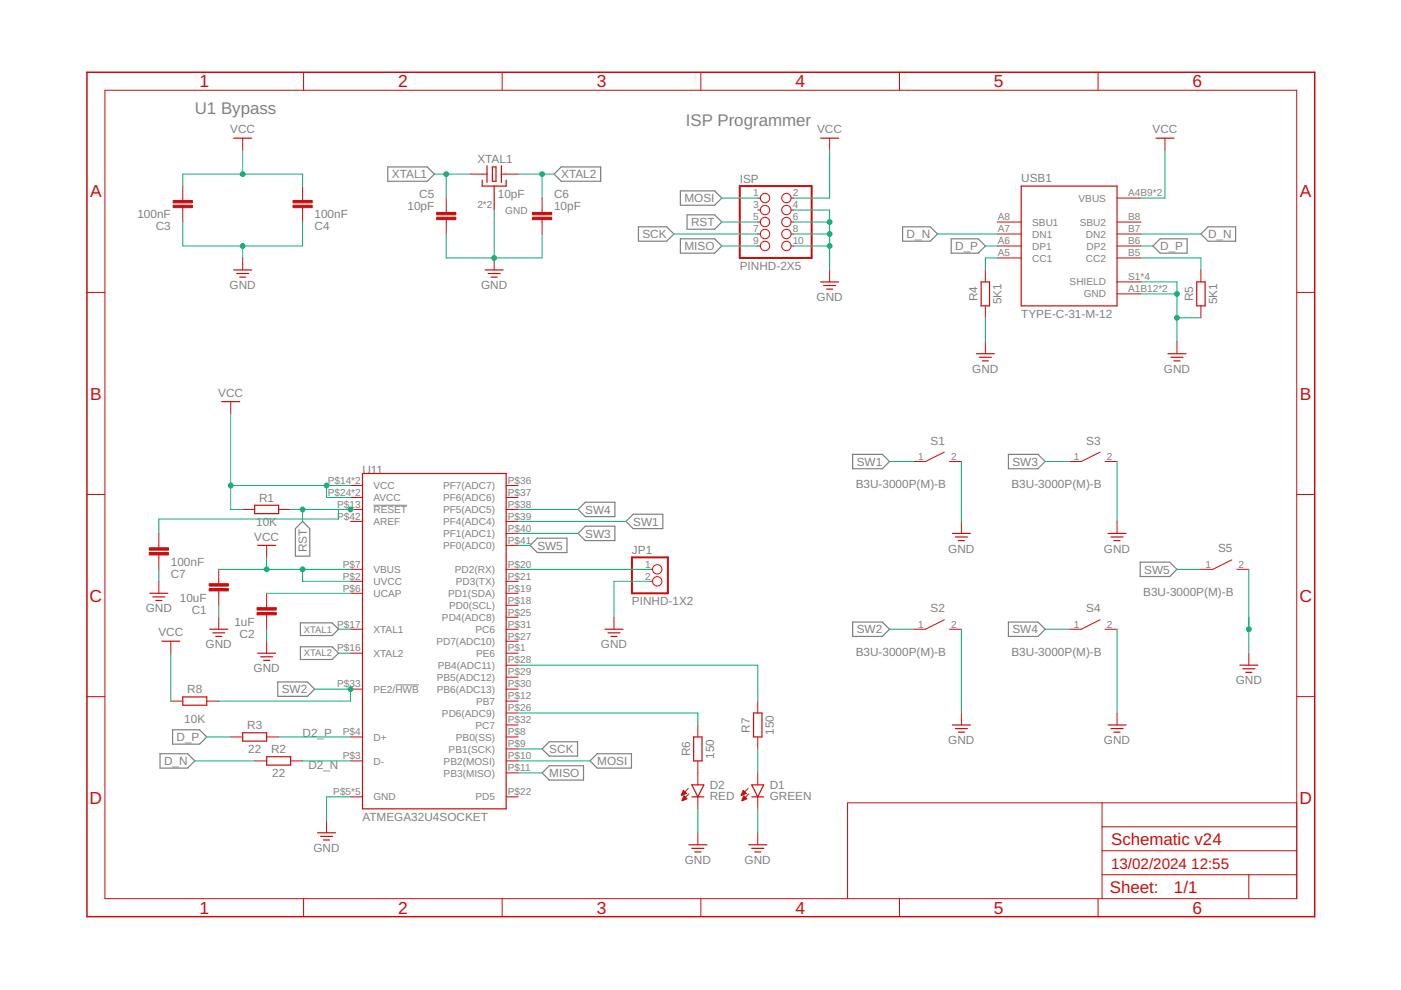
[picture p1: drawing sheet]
<svg xmlns="http://www.w3.org/2000/svg" width="297mm" height="210mm" viewBox="0 0 297 210" stroke-linecap="round" stroke-linejoin="round" font-family="sans-serif">
<path d="M79.2 107.1h7.1M83.8 145.2h5" fill="none" stroke="#808080" stroke-width=".21"/>
<g fill="none" stroke="#808080" stroke-width=".25">
<path d="M82.2 35.4h8.4l1.5 1.5-1.5 1.5h-8.4zM117.5 36.9l1.5-1.5h8.4v3h-8.4zM135.4 48.1h6l1.5 1.5-1.5 1.5h-6zM144.3 50.6h7.2l1.5 1.6-1.5 1.5h-7.2zM144.3 40.5h7.2l1.5 1.5-1.5 1.5h-7.2zM145.7 45.6h5.8l1.5 1.5-1.5 1.5h-5.8zM191.4 48.1h5.8l1.6 1.5-1.6 1.5h-5.8zM201.7 50.6h5.7l1.5 1.6-1.5 1.5h-5.7zM244.5 52.2l1.5-1.6h5.7v3.1h-5.7zM254.6 49.6l1.5-1.5h5.9v3h-5.9zM180.8 96.3h6.3l1.5 1.6-1.5 1.5h-6.3zM213.8 96.3h6.3l1.5 1.6-1.5 1.5h-6.3z"/>
<path d="M64.2 110.6l1.5 1.5v5.8h-3.1v-5.8zM112.4 115.6l1.5-1.5h6.3v3.1h-6.3zM122.6 108l1.5-1.5h6.3v3h-6.3zM122.6 113.1l1.5-1.5h6.3v3h-6.3zM132.7 110.6l1.5-1.6h6.3v3.1h-6.3zM241.7 119.2h6.3l1.5 1.5-1.5 1.5h-6.3zM63.7 132.1h6.7l1.4 1.3-1.4 1.3h-6.7zM63.7 137.1h6.7l1.4 1.4-1.4 1.3h-6.7zM180.8 131.9h6.3l1.5 1.5-1.5 1.5h-6.3zM213.8 131.9h6.3l1.5 1.5-1.5 1.5h-6.3zM33.9 159.8h5.9l1.5 1.5-1.5 1.6h-5.9zM36.6 154.7h5.7l1.5 1.6-1.5 1.5h-5.7z"/>
<path d="M58.9 144.6h6.3l1.5 1.5-1.5 1.5h-6.3zM114.9 158.8l1.6-1.5h5.9v3h-5.9zM114.9 163.9l1.6-1.6h7.2v3.1h-7.2zM125.1 161.3l1.5-1.5h7.3v3.1h-7.3z"/>
</g>
<g fill="none" stroke="#c90d0c" stroke-width=".25">
<path d="M49.6 29.3h3.8M102.2 38.2v1.3h5.1v-1.3M103.3 35.1v3.6M104.4 35.4h.8v3h-.8zM104.8 39.5v5M106.3 35.1v3.6M174 29.3h3.8M216.5 39.5h20.3v25.4h-20.3zM245.1 29.3h3.8M49.6 57.2h3.8M50.2 58h2.5M50.8 58.8h1.3"/>
<path d="M102.9 57.2h3.8M103.5 58h2.5M104.1 58.8h1.3M174 59.8h3.8M208 59.8h1.8v5.1h-1.8zM253.7 59.8h1.8v5.1h-1.8zM174.6 60.5h2.6M175.3 61.3h1.2M207 75h3.8M207.6 75.8h2.6M208.3 76.5h1.2M247.6 75h3.8"/>
<path d="M248.3 75.8h2.5M248.9 76.5h1.3M47 85.2h3.8M54 107.1h5.1v1.8h-5.1zM54.6 115.6h3.8M76.9 100.4h30.4v71.1h-30.4zM201.9 113.1h3.8M202.6 113.9h2.5M203.2 114.6h1.3M234.9 113.1h3.8M235.6 113.9h2.5M236.2 114.6h1.3"/>
<path d="M31.8 125.8h3.8M32.4 126.6h2.5M33 127.3h1.3M34.3 136h3.8M44.5 133.4h3.8M45.1 134.2h2.5M45.7 134.9h1.3M54.6 138.5h3.8M55.3 139.3h2.5M128.3 133.4h3.8M128.9 134.2h2.5M129.5 134.9h1.3"/>
<path d="M38.8 147.8h5v1.7h-5zM51.5 155.4h5v1.7h-5zM55.9 140h1.3M147.1 156.3h1.7v5h-1.7zM159.8 151.2h1.7v5.1h-1.7zM201.9 153.7h3.8M202.6 154.5h2.5M203.2 155.2h1.3M234.9 153.7h3.8M235.6 154.5h2.5M236.2 155.2h1.3M262.9 141h3.8"/>
<path d="M263.5 141.8h2.5M264.1 142.6h1.3M56.5 160.4h5.1v1.8h-5.1zM67.3 176.6h3.8M68 177.3h2.5M68.6 178.1h1.3M146 179.1h3.9M146.7 169h2.5M146.7 166.4h2.5l-1.2 2.6zM146.7 179.9h2.5M158.7 179.1h3.9M159.4 166.4h2.5l-1.2 2.6z"/>
<path d="M159.4 169h2.5M159.4 179.9h2.5M147.3 180.6h1.3M160 180.6h1.3"/>
</g>
<g fill="none" stroke="#c90d0c" stroke-width=".21">
<path d="M22.2 19.1h252.7v171.4h-252.7zM64.4 15.3v3.8M106.5 15.3v3.8M148.6 15.3v3.8M190.7 15.3v3.8M232.8 15.3v3.8M38.8 39.5v3M51.5 29.3v2.5M64.2 39.5v3M99.7 36.9h3.6M106.3 36.9h3.6M175.9 29.3v2.5"/>
<path d="M247 29.3v2.5M38.8 44v3.1M51.5 54.7v2.5M64.2 44v3.1M94.6 42v3M94.6 46.6v3M104.8 54.7v2.5M114.9 42v3M114.9 46.6v3M160.7 52.2h.5M160.7 47.1h.5M160.7 49.6h.5"/>
<path d="M160.7 42h.5M160.7 44.5h.5M167.7 52.2h.6M167.7 47.1h.6M167.7 49.6h.6M167.7 42h.6M167.7 44.5h.6M175.9 57.2v2.6M208.9 57.2v2.6M211.5 52.2h5M211.5 54.7h5M211.5 47.1h5"/>
<path d="M211.5 49.6h5M236.8 52.2h5.1M236.8 54.7h5.1M236.8 47.1h5.1M236.8 49.6h5.1M236.8 59.8h5.1M236.8 42h5.1M254.6 57.2v2.6M18.4 62h3.8M208.9 64.9v2.5M208.9 72.5v2.5M236.8 62.3h5.1"/>
<path d="M249.5 72.5v2.5M254.6 64.9v2.5M274.9 62h3.8M48.9 85.2v2.5M200.2 95.9l-4 2h-2.5M201.3 97.9h2.5M226.7 97.9h2.5M233.2 95.9l-4 2M234.3 97.9h2.5M18.4 104.8h3.8M33.7 113.1v3M33.7 117.7v3"/>
<path d="M51.5 108h2.5M56.5 115.6v2.6M59.1 108h2.5M74.3 108h2.6M74.3 110.6h2.6M74.3 105.5h2.6M74.3 102.9h2.6M107.3 108h2.6M107.3 110.6h2.6M107.3 105.5h2.6M107.3 115.6h2.6M107.3 113.1h2.6"/>
<path d="M107.3 102.9h2.6M203.8 110.6v2.5M236.8 110.6v2.5M261.2 118.7l-4 2h-2.6M274.9 104.8h3.8M33.7 123.3v2.5M36.2 136v2.5M46.4 120.7v3.1M46.4 125.3v3M46.4 130.9v2.5M56.5 125.8v3M56.5 130.4v3"/>
<path d="M56.5 136v2.5M74.3 133.4h2.6M74.3 125.8h2.6M74.3 120.7h2.6M74.3 123.3h2.6M74.3 138.5h2.6M107.3 133.4h2.6M107.3 128.3h2.6M107.3 125.8h2.6M107.3 120.7h2.6M107.3 123.3h2.6M107.3 130.9h2.6"/>
<path d="M107.3 136h2.6M107.3 138.5h2.6M130.2 130.9v2.5M137.8 120.7h.6M137.8 123.3h.6M200.2 131.4l-4 2h-2.5M201.3 133.4h2.5M226.7 133.4h2.5M233.2 131.4l-4 2M234.3 133.4h2.5M262.2 120.7h2.6M264.8 138.5v2.5"/>
<path d="M18.4 147.7h3.8M36.2 148.7h2.6M43.8 148.7h2.6M48.9 156.3h2.6M56.5 156.3h2.6M74.3 156.3h2.6M74.3 146.1h2.6M107.3 156.3h2.6M107.3 158.8h2.6M107.3 141h2.6M107.3 143.6h2.6M107.3 146.1h2.6"/>
<path d="M107.3 148.7h2.6M107.3 153.7h2.6M107.3 151.2h2.6M148 153.7v2.6M160.7 148.7v2.5M160.7 156.3v2.5M203.8 151.2v2.5M236.8 151.2v2.5M274.9 147.7h3.8M54 161.3h2.5M61.6 161.3h2.6M69.2 174v2.6"/>
<path d="M74.3 161.3h2.6M74.3 169h2.6M107.3 161.3h2.6M107.3 169h2.6M107.3 163.9h2.6M145.9 167.2l-1.4 1.4M146 168.3l-1.3 1.4M148 161.3v5.1M148 169v2.5M148 176.6v2.5M158.6 167.2l-1.4 1.4M158.7 168.3l-1.3 1.4"/>
<path d="M160.7 163.9v2.5M160.7 169v2.5M160.7 176.6v2.5M233.7 170.2v20.3M233.7 175.3h41.2M274.9 170.2h-95.2v20.3M64.4 190.5v3.9M106.5 190.5v3.9M148.6 190.5v3.9M190.7 190.5v3.9M232.8 190.5v3.9M233.7 185.5h41.2"/>
<path d="M233.7 180.4h41.2M264.8 185.5v5"/>
<circle cx="162.2" cy="42" r=".99"/>
<circle cx="162.2" cy="49.6" r=".99"/>
<circle cx="162.2" cy="52.2" r=".99"/>
<circle cx="162.2" cy="44.5" r=".99"/>
<circle cx="162.2" cy="47.1" r=".99"/>
<circle cx="166.7" cy="42" r=".99"/>
<circle cx="166.7" cy="49.6" r=".99"/>
<circle cx="166.7" cy="44.5" r=".99"/>
<circle cx="166.7" cy="47.1" r=".99"/>
<circle cx="166.7" cy="52.2" r=".99"/>
<circle cx="139.3" cy="123.3" r=".99"/>
<circle cx="139.3" cy="120.7" r=".99"/>
</g>
<g fill="#c90d0c" stroke="#c90d0c" stroke-width=".21">
<path d="M54.5 128.8h4.1v.5h-4.1z"/>
<path d="M54.5 129.9h4.1v.5h-4.1z"/>
<path d="M44.3 123.8h4.1v.5h-4.1z"/>
<path d="M44.3 124.8h4.1v.5h-4.1z"/>
<path d="M36.7 42.5h4.1v.5h-4.1z"/>
<path d="M36.7 43.5h4.1v.5h-4.1z"/>
<path d="M62.1 42.5h4.1v.5h-4.1z"/>
<path d="M62.1 43.5h4.1v.5h-4.1z"/>
<path d="M92.6 46.1h4v.5h-4z"/>
<path d="M92.6 45h4v.6h-4z"/>
<path d="M112.9 46.1h4.1v.5h-4.1z"/>
<path d="M112.9 45h4.1v.6h-4.1z"/>
<path d="M31.6 116.1h4.1v.5h-4.1z"/>
<path d="M31.6 117.2h4.1v.5h-4.1z"/>
</g>
<path d="M18.4 15.3h260.3v179.1h-260.3z" fill="none" stroke="#c90d0c" stroke-width=".32"/>
<g fill="#c90d0c" stroke="#c90d0c" stroke-width=".21">
<path d="M157.6 167.6l.6 .6-1 .5z" fill-rule="evenodd"/>
<path d="M157.7 168.7l.7 .7-1.1 .4z" fill-rule="evenodd"/>
<path d="M144.9 167.6l.6 .6-1 .5z" fill-rule="evenodd"/>
<path d="M145 168.7l.7 .7-1.1 .4z" fill-rule="evenodd"/>
</g>
<path d="M156.8 39.5h15.3v15.2h-15.3zM134 118.2h7.6v7.6h-7.6z" fill="none" stroke="#c90d0c" stroke-width=".42"/>
<g fill="none" stroke="#0dab76" stroke-width=".21">
<path d="M38.8 39.5v-2.6h25.4v2.6M51.5 31.8v5.1M92.1 36.9h7.6M94.6 36.9v5.1M109.9 36.9h7.6M114.9 36.9v5.1M175.9 31.8v10.2h-7.6M247 31.8v10.2h-5.1M38.8 47.1v5.1h25.4v-5.1M51.5 52.2v2.5M94.6 49.6v5.1h20.3v-5.1M104.8 44.5v10.2"/>
<path d="M142.9 49.6h17.8M153 52.2h7.7M153 47.1h7.7M153 42h7.7M168.3 52.2h7.6M168.3 44.5h7.6v12.7M168.3 47.1h7.6M168.3 49.6h7.6M198.8 49.6h12.7M208.9 52.2h2.6M211.5 54.7h-2.6v2.5M241.9 52.2h2.6"/>
<path d="M241.9 59.8h7.6v12.7M241.9 54.7h12.7v2.5M241.9 49.6h12.7M208.9 67.4v5.1M241.9 62.3h7.6M249.5 67.4h5.1M48.9 87.7v20.3h2.6M188.6 97.9h5.1M203.8 97.9v12.7M221.6 97.9h5.1M236.8 97.9v12.7M48.9 102.9h25.4"/>
<path d="M56.5 118.2v2.5M61.6 108h12.7M64.2 108v2.6M69.2 102.9v2.6h5.1M71.8 108v2h-38.1v3.1M109.9 108h12.7M109.9 110.6h22.8M109.9 115.6h2.5M109.9 113.1h12.7M33.7 120.7v2.6M36.2 138.5v10.2M46.4 128.3v2.6"/>
<path d="M46.4 120.7h27.9M56.5 133.4v2.6M56.5 125.8h17.8M64.2 120.7v2.6h10.1M71.8 133.4h2.5M71.8 138.5h2.5M109.9 120.7h27.9M137.8 123.3h-7.6v7.6M188.6 133.4h5.1M203.8 133.4v17.8M221.6 133.4h5.1M236.8 133.4v17.8"/>
<path d="M249.5 120.7h5.1M264.8 120.7v17.8M43.8 156.3h5.1M59.1 156.3h15.2M66.7 146.1h7.6v2.6h-27.9M109.9 151.2h38.1v2.5M109.9 141h50.8v7.7M109.9 158.8h5M160.7 158.8v5.1M41.3 161.3h12.7M64.2 161.3h10.1M74.3 169h-5.1v5"/>
<path d="M109.9 161.3h15.2M109.9 163.9h5M148 171.5v5.1M160.7 171.5v5.1"/>
</g>
<g fill="#0dab76" stroke="#0dab76" stroke-width=".21">
<circle cx="51.5" cy="52.2" r=".51"/>
<circle cx="249.5" cy="62.3" r=".51"/>
<circle cx="249.5" cy="67.4" r=".51"/>
<circle cx="104.8" cy="54.7" r=".51"/>
<circle cx="264.8" cy="133.4" r=".51"/>
<circle cx="175.9" cy="47.1" r=".51"/>
<circle cx="175.9" cy="49.6" r=".51"/>
<circle cx="175.9" cy="52.2" r=".51"/>
<circle cx="69.2" cy="102.9" r=".51"/>
<circle cx="48.9" cy="102.9" r=".51"/>
<circle cx="51.5" cy="36.9" r=".51"/>
<circle cx="64.2" cy="120.7" r=".51"/>
<circle cx="56.5" cy="120.7" r=".51"/>
<circle cx="94.6" cy="36.9" r=".51"/>
<circle cx="114.9" cy="36.9" r=".51"/>
<circle cx="74.3" cy="108" r=".51"/>
<circle cx="64.2" cy="108" r=".51"/>
<circle cx="74.3" cy="146.1" r=".51"/>
</g>
<g font-size="3.7" fill="#c90d0c">
<text x="42.3" y="18.5">1</text>
<text x="84.4" y="18.5">2</text>
<text x="126.5" y="18.5">3</text>
<text x="168.6" y="18.5">4</text>
<text x="210.7" y="18.5">5</text>
<text x="252.9" y="18.5">6</text>
<text x="19.1" y="41.9">A</text>
<text x="275.6" y="41.9">A</text>
<text x="19.1" y="84.7">B</text>
<text x="275.6" y="84.7">B</text>
<text x="19" y="127.6">C</text>
<text x="275.5" y="127.6">C</text>
<text x="19" y="170.4">D</text>
<text x="275.5" y="170.4">D</text>
<text x="42.3" y="193.7">1</text>
<text x="84.4" y="193.7">2</text>
<text x="126.5" y="193.7">3</text>
<text x="168.6" y="193.7">4</text>
<text x="210.7" y="193.7">5</text>
<text x="252.9" y="193.7">6</text>
</g>
<g font-size="3.6" fill="#808080">
<text x="41.3" y="24.2">U1 Bypass</text>
<text x="145.4" y="26.8">ISP Programmer</text>
</g>
<g font-size="3.6" fill="#c90d0c">
<text x="235.6" y="179.1">Schematic v24</text>
<text x="235.3" y="189.4">Sheet:</text>
<text x="248.9" y="189.3">1/1</text>
</g>
<g font-size="3.2" fill="#c90d0c">
<text x="235.6" y="184.2">13/02/2024</text>
<text x="252.6" y="184.2">12:55</text>
</g>
<g font-size="2.5" fill="#808080">
<text x="48.8" y="28.3">VCC</text>
<text x="173.2" y="28.3">VCC</text>
<text x="244.4" y="28.3">VCC</text>
<text x="101.2" y="34.6">XTAL1</text>
<text x="83.1" y="37.8">XTAL1</text>
<text x="88.9" y="42">C5</text>
<text x="105.5" y="42">10pF</text>
<text x="117.5" y="42">C6</text>
<text x="119" y="37.8">XTAL2</text>
<text x="156.8" y="38.8">ISP</text>
<text x="216.5" y="38.7">USB1</text>
<text x="29.1" y="46.3">100nF</text>
<text x="66.7" y="46.3">100nF</text>
<text x="86.4" y="44.5">10pF</text>
<text x="117.5" y="44.5">10pF</text>
<text x="145.1" y="42.9">MOSI</text>
<text x="146.5" y="48">RST</text>
<text x="33" y="48.8">C3</text>
<text x="66.7" y="48.8">C4</text>
<text x="136.2" y="50.5">SCK</text>
<text x="145.1" y="53">MISO</text>
<text x="192.2" y="50.5">D_N</text>
<text x="202.5" y="53">D_P</text>
<text x="246" y="53">D_P</text>
<text x="256.1" y="50.5">D_N</text>
<text x="156.8" y="57.2">PINHD-2X5</text>
<text x="48.7" y="61.3">GND</text>
<text x="102" y="61.3">GND</text>
<text x="173.1" y="63.8">GND</text>
<text x="207.3" y="63.9" transform="rotate(-90 207.3 63.9)">R4</text>
<text x="212.3" y="64.5" transform="rotate(-90 212.3 64.5)">5K1</text>
<text x="253" y="63.9" transform="rotate(-90 253 63.9)">R5</text>
<text x="258" y="64.5" transform="rotate(-90 258 64.5)">5K1</text>
<text x="216.5" y="67.4">TYPE-C-31-M-12</text>
<text x="206.1" y="79.1">GND</text>
<text x="246.8" y="79.1">GND</text>
<text x="46.3" y="84.1">VCC</text>
<text x="197.3" y="94.3">S1</text>
<text x="230.3" y="94.3">S3</text>
<text x="76.8" y="100.4">U11</text>
<text x="181.6" y="98.7">SW1</text>
<text x="214.7" y="98.7">SW3</text>
<text x="54.9" y="106.4">R1</text>
<text x="181.4" y="103.5">B3U-3000P(M)-B</text>
<text x="214.4" y="103.5">B3U-3000P(M)-B</text>
<text x="54.3" y="111.4">10K</text>
<text x="124.1" y="108.9">SW4</text>
<text x="124.1" y="114">SW3</text>
<text x="134.2" y="111.4">SW1</text>
<text x="36.2" y="119.9">100nF</text>
<text x="53.9" y="114.6">VCC</text>
<text x="65" y="117.1" transform="rotate(-90 65 117.1)">RST</text>
<text x="113.9" y="116.5">SW5</text>
<text x="134" y="117.5">JP1</text>
<text x="201.1" y="117.2">GND</text>
<text x="234.1" y="117.2">GND</text>
<text x="258.3" y="117.1">S5</text>
<text x="36.2" y="122.5">C7</text>
<text x="242.6" y="121.6">SW5</text>
<text x="30.9" y="129.9">GND</text>
<text x="38.1" y="127.6">10uF</text>
<text x="40.6" y="130.1">C1</text>
<text x="134" y="128.3">PINHD-1X2</text>
<text x="197.3" y="129.8">S2</text>
<text x="230.3" y="129.8">S4</text>
<text x="242.4" y="126.4">B3U-3000P(M)-B</text>
<text x="33.6" y="134.9">VCC</text>
<text x="43.6" y="137.5">GND</text>
<text x="49.7" y="132.6">1uF</text>
<text x="50.8" y="135.2">C2</text>
<text x="127.4" y="137.5">GND</text>
<text x="181.6" y="134.3">SW2</text>
<text x="214.7" y="134.3">SW4</text>
<text x="53.8" y="142.5">GND</text>
<text x="181.4" y="139.1">B3U-3000P(M)-B</text>
<text x="214.4" y="139.1">B3U-3000P(M)-B</text>
<text x="39.7" y="147">R8</text>
<text x="59.7" y="147">SW2</text>
<text x="262" y="145.1">GND</text>
<text x="39.1" y="153.3">10K</text>
<text x="52.4" y="154.6">R3</text>
<text x="159" y="155.3" transform="rotate(-90 159 155.3)">R7</text>
<text x="164.1" y="155.8" transform="rotate(-90 164.1 155.8)">150</text>
<text x="37.4" y="157.2">D_P</text>
<text x="52.6" y="159.7">22</text>
<text x="57.5" y="159.7">R2</text>
<text x="64.2" y="156.3">D2_P</text>
<text x="116.5" y="159.7">SCK</text>
<text x="146.3" y="160.4" transform="rotate(-90 146.3 160.4)">R6</text>
<text x="151.4" y="160.9" transform="rotate(-90 151.4 160.9)">150</text>
<text x="201.1" y="157.8">GND</text>
<text x="234.1" y="157.8">GND</text>
<text x="34.8" y="162.2">D_N</text>
<text x="57.7" y="164.8">22</text>
<text x="65.4" y="163.1">D2_N</text>
<text x="116.5" y="164.8">MISO</text>
<text x="126.6" y="162.2">MOSI</text>
<text x="150.5" y="167.2">D2</text>
<text x="163.2" y="167.2">D1</text>
<text x="150.5" y="169.7">RED</text>
<text x="163.2" y="169.7">GREEN</text>
<text x="76.8" y="174">ATMEGA32U4SOCKET</text>
<text x="66.5" y="180.6">GND</text>
<text x="145.2" y="183.2">GND</text>
<text x="157.9" y="183.2">GND</text>
</g>
<g font-size="2.1" fill="#808080">
<text x="159.7" y="41.6">1</text>
<text x="168.1" y="41.6">2</text>
<text x="239.2" y="41.6">A4B9*2</text>
<text x="101.2" y="44.2">2*2</text>
<text x="107.1" y="45.3">GND</text>
<text x="159.7" y="44.2">3</text>
<text x="159.7" y="46.7">5</text>
<text x="168.1" y="44.2">4</text>
<text x="168.1" y="46.7">6</text>
<text x="211.6" y="46.7">A8</text>
<text x="218.9" y="47.8">SBU1</text>
<text x="228.7" y="42.8">VBUS</text>
<text x="228.9" y="47.8">SBU2</text>
<text x="239.2" y="46.7">B8</text>
<text x="159.7" y="49.3">7</text>
<text x="159.7" y="51.8">9</text>
<text x="168.1" y="49.3">8</text>
<text x="168.1" y="51.8">10</text>
<text x="211.6" y="51.8">A6</text>
<text x="211.6" y="49.3">A7</text>
<text x="218.9" y="52.9">DP1</text>
<text x="218.9" y="50.4">DN1</text>
<text x="230.2" y="50.4">DN2</text>
<text x="230.4" y="52.9">DP2</text>
<text x="239.2" y="51.8">B6</text>
<text x="239.2" y="49.3">B7</text>
<text x="211.6" y="54.3">A5</text>
<text x="218.9" y="55.4">CC1</text>
<text x="230.2" y="55.4">CC2</text>
<text x="239.2" y="59.4">S1*4</text>
<text x="239.2" y="54.3">B5</text>
<text x="226.8" y="60.5">SHIELD</text>
<text x="229.8" y="63.1">GND</text>
<text x="239.2" y="61.9">A1B12*2</text>
<text x="194.7" y="97.5">1</text>
<text x="201.6" y="97.5">2</text>
<text x="227.7" y="97.5">1</text>
<text x="234.7" y="97.5">2</text>
<text x="69.5" y="105.1">P$24*2</text>
<text x="69.5" y="102.6">P$14*2</text>
<text x="71.5" y="107.7">P$13</text>
<text x="79.2" y="106.2">AVCC</text>
<text x="79.2" y="103.7">VCC</text>
<text x="93.9" y="106.2">PF6(ADC6)</text>
<text x="93.9" y="103.7">PF7(ADC7)</text>
<text x="107.7" y="107.7">P$38</text>
<text x="107.7" y="105.1">P$37</text>
<text x="107.7" y="102.6">P$36</text>
<text x="71.5" y="110.2">P$42</text>
<text x="79.2" y="108.8">RESET</text>
<text x="79.2" y="111.3">AREF</text>
<text x="93.9" y="113.9">PF1(ADC1)</text>
<text x="93.9" y="111.3">PF4(ADC4)</text>
<text x="93.9" y="108.8">PF5(ADC5)</text>
<text x="107.7" y="112.7">P$40</text>
<text x="107.7" y="110.2">P$39</text>
<text x="93.9" y="116.4">PF0(ADC0)</text>
<text x="107.7" y="115.3">P$41</text>
<text x="72.7" y="125.4">P$6</text>
<text x="72.7" y="122.9">P$2</text>
<text x="72.7" y="120.4">P$7</text>
<text x="79.2" y="124">UVCC</text>
<text x="79.2" y="121.5">VBUS</text>
<text x="96.4" y="121.5">PD2(RX)</text>
<text x="96.7" y="124">PD3(TX)</text>
<text x="107.7" y="125.4">P$19</text>
<text x="107.7" y="120.4">P$20</text>
<text x="107.7" y="122.9">P$21</text>
<text x="136.8" y="120.4">1</text>
<text x="136.8" y="122.9">2</text>
<text x="255.6" y="120.4">1</text>
<text x="262.6" y="120.4">2</text>
<text x="79.2" y="126.6">UCAP</text>
<text x="93.7" y="131.6">PD4(ADC8)</text>
<text x="95" y="126.6">PD1(SDA)</text>
<text x="95.2" y="129.1">PD0(SCL)</text>
<text x="107.7" y="128">P$18</text>
<text x="107.7" y="130.5">P$25</text>
<text x="71.5" y="133.1">P$17</text>
<text x="79.2" y="134.2">XTAL1</text>
<text x="92.5" y="136.7">PD7(ADC10)</text>
<text x="100.8" y="134.2">PC6</text>
<text x="107.7" y="133.1">P$31</text>
<text x="107.7" y="135.6">P$27</text>
<text x="194.7" y="133.1">1</text>
<text x="201.6" y="133.1">2</text>
<text x="227.7" y="133.1">1</text>
<text x="234.7" y="133.1">2</text>
<text x="71.5" y="138.1">P$16</text>
<text x="79.2" y="139.2">XTAL2</text>
<text x="92.8" y="141.8">PB4(ADC11)</text>
<text x="100.9" y="139.2">PE6</text>
<text x="107.7" y="140.7">P$28</text>
<text x="107.7" y="143.2">P$29</text>
<text x="107.7" y="138.1">P$1</text>
<text x="71.5" y="145.7">P$33</text>
<text x="79.2" y="146.9">PE2/HWB</text>
<text x="92.6" y="144.3">PB5(ADC12)</text>
<text x="92.6" y="146.9">PB6(ADC13)</text>
<text x="100.9" y="149.4">PB7</text>
<text x="107.7" y="145.7">P$30</text>
<text x="107.7" y="148.3">P$12</text>
<text x="72.7" y="155.9">P$4</text>
<text x="93.7" y="151.9">PD6(ADC9)</text>
<text x="100.8" y="154.5">PC7</text>
<text x="107.7" y="155.9">P$8</text>
<text x="107.7" y="153.4">P$32</text>
<text x="107.7" y="150.8">P$26</text>
<text x="72.7" y="161">P$3</text>
<text x="79.2" y="157">D+</text>
<text x="95.1" y="159.6">PB1(SCK)</text>
<text x="96.7" y="157">PB0(SS)</text>
<text x="107.7" y="158.4">P$9</text>
<text x="107.7" y="161">P$10</text>
<text x="79.2" y="162.1">D-</text>
<text x="94.1" y="162.1">PB2(MOSI)</text>
<text x="94.1" y="164.6">PB3(MISO)</text>
<text x="107.7" y="163.5">P$11</text>
<text x="70.7" y="168.6">P$5*5</text>
<text x="79.2" y="169.7">GND</text>
<text x="100.8" y="169.7">PD5</text>
<text x="107.7" y="168.6">P$22</text>
</g>
<g font-size="2" fill="#808080">
<text x="64.4" y="134.1">XTAL1</text>
<text x="64.4" y="139.2">XTAL2</text>
</g>
</svg>
